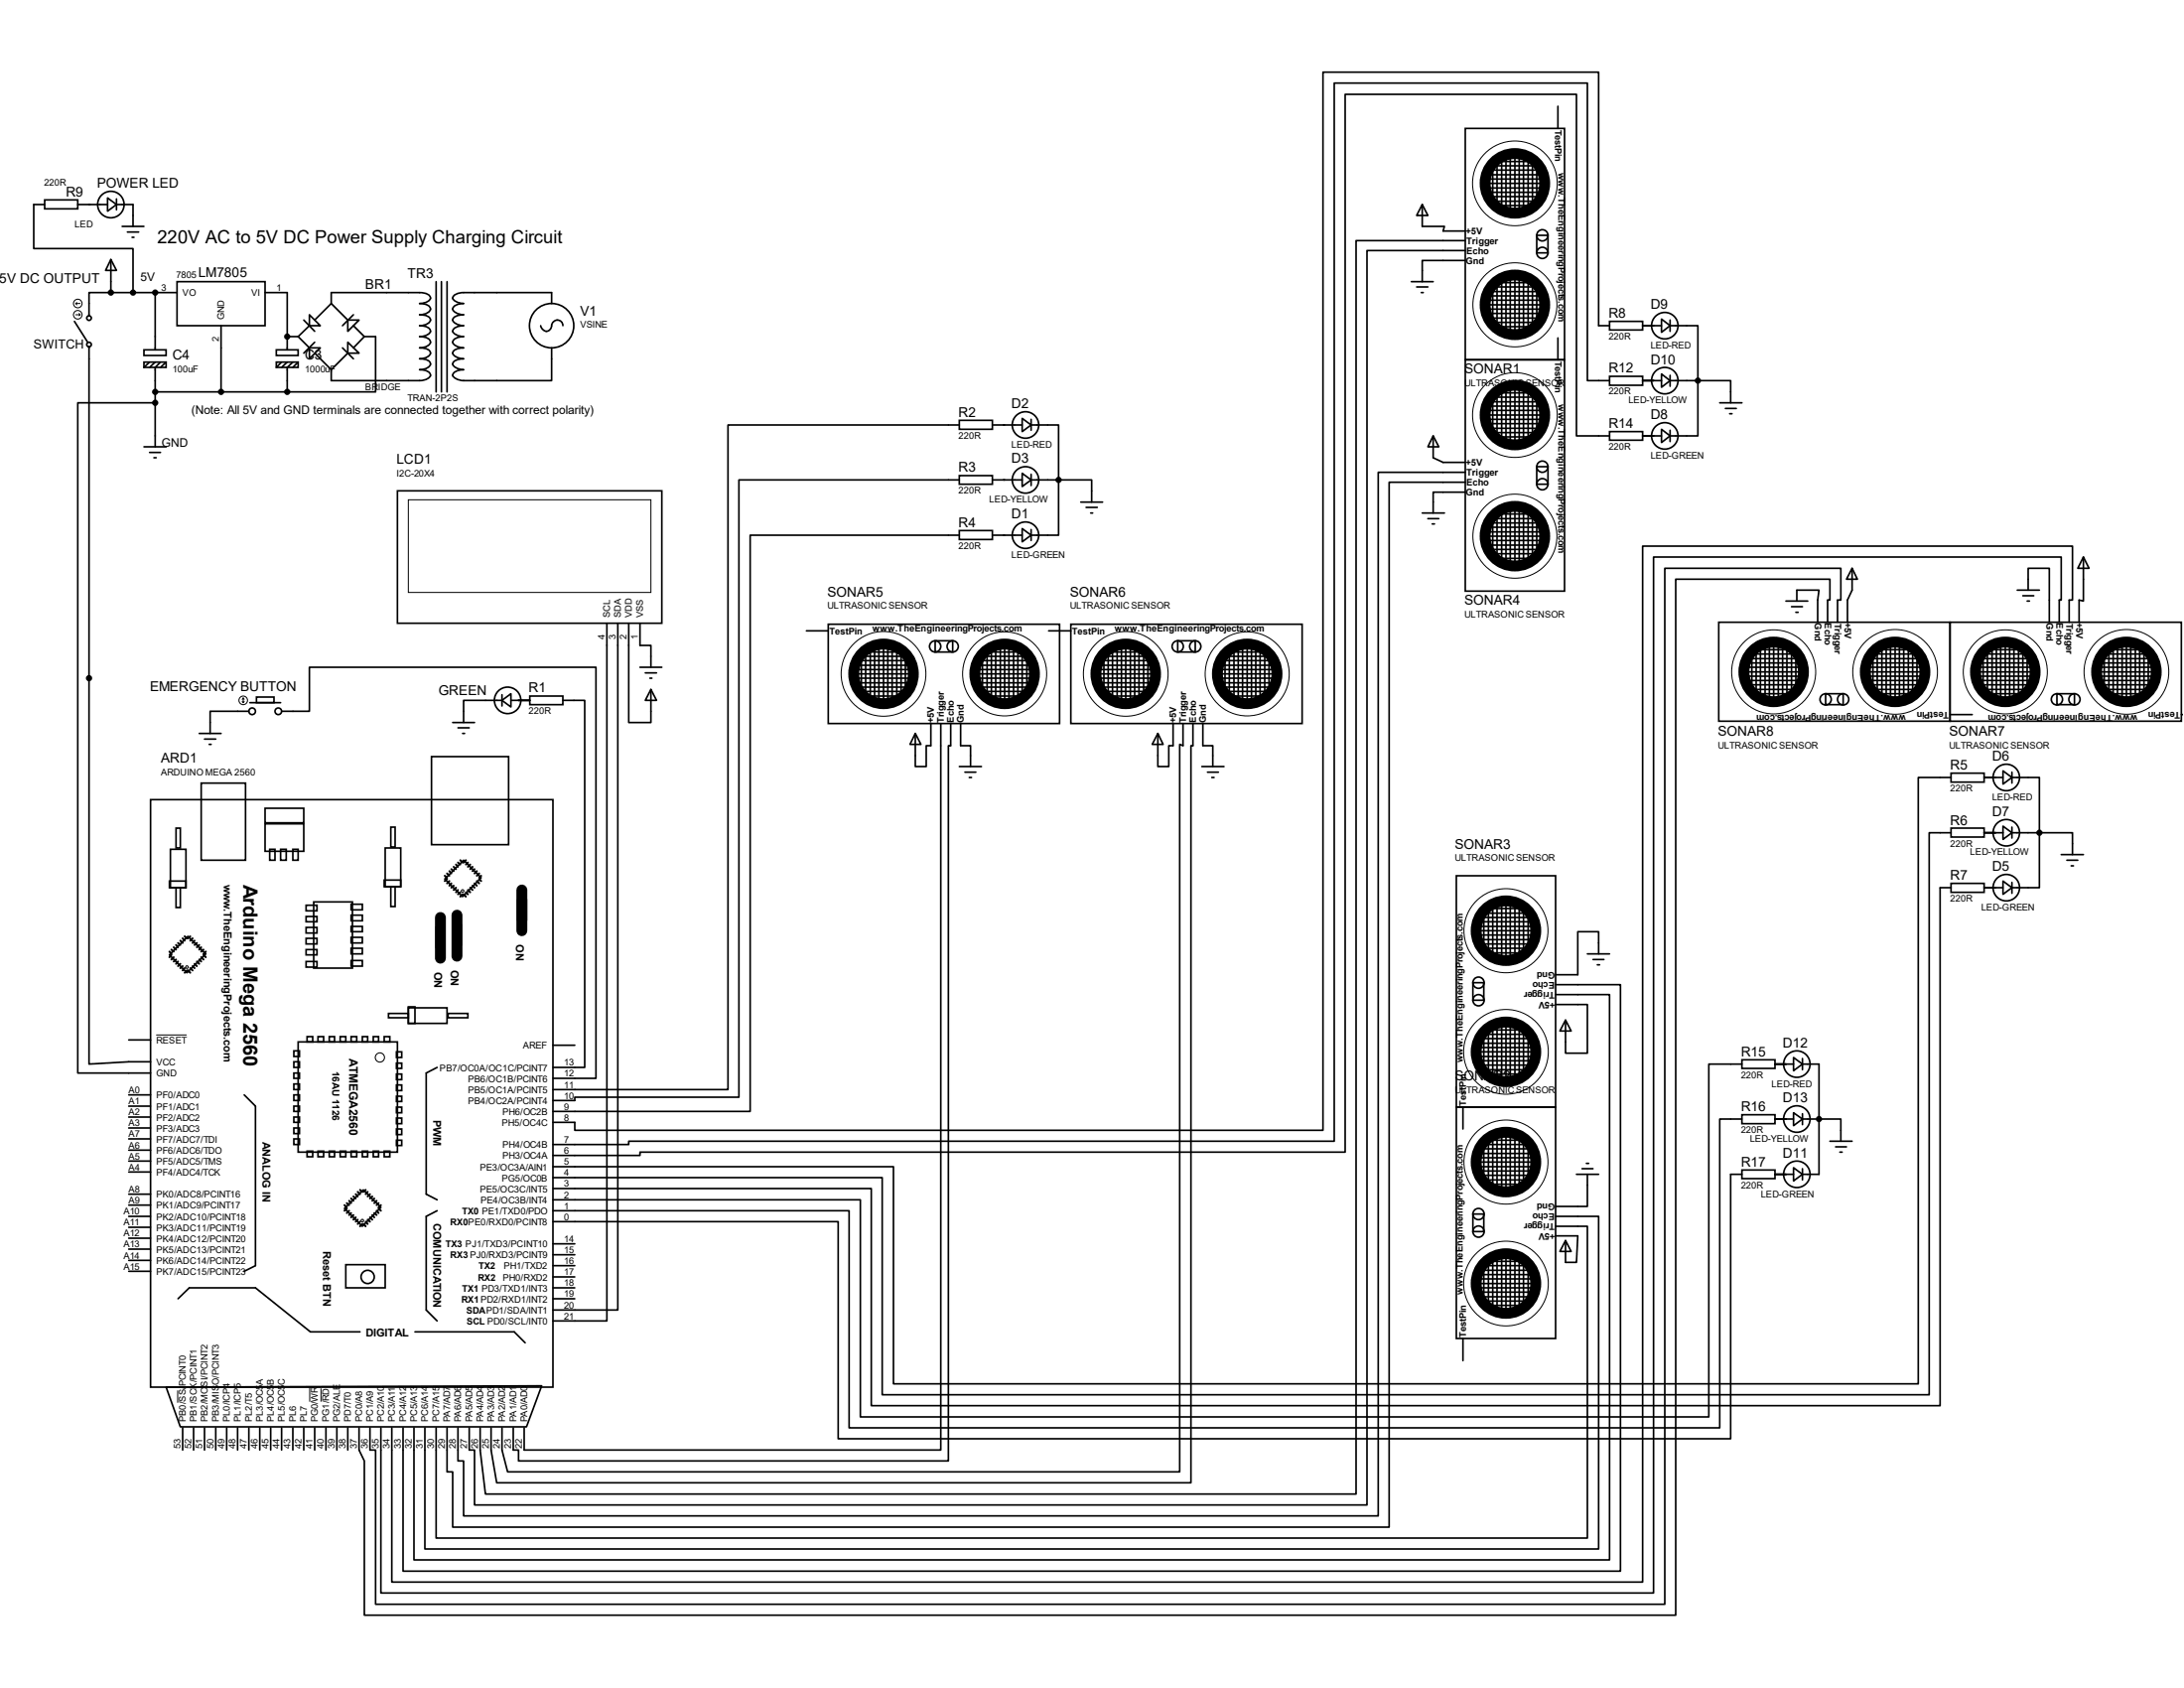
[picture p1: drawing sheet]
<svg xmlns="http://www.w3.org/2000/svg" width="279mm" height="216mm" viewBox="0 0 279 216" stroke-linecap="round" stroke-linejoin="round" font-family="sans-serif">
<g fill="none" stroke="#000" stroke-width=".21">
<path d="M187.5 16.4h12.7v29.6h-12.7zM192.7 19.8v6.8M193.2 19.5v7.2M193.8 19.9v6.8M194.4 19.8v7M194.9 19.8v6.9M199.3 13.6v2.8M5.7 25.6h4.2v1.1h-4.2zM5.7 26.2h-1.4v5.6h12.7v5.6M9.9 26.2h3.9M11.4 26.2h.1M13.8 25.3l1.1 .9-1.1 .8z"/>
<path d="M14.2 33.2l.7 1.4h-1.4zM14.2 37.4h-2.8v3M14.2 37.4h8.4M14.2 33.2v4.2M14.9 26.2h2.1v2.8M14.9 25.4v1.4M15.6 29h2.8M16.3 29.7h1.4M16.9 30.4h.2M19.9 37.4h.1M19.9 37.4v7.3M22.6 36h11.3v5.7h-11.3z"/>
<path d="M33.9 37.4h2.8v7.3M42.4 38.8v-1.4h11.3a1.25 1.25 0 0 1 1.4 .7 1.25 1.25 0 0 1-1.4 .7 1.25 1.25 0 0 1 1.4 .7 1.21 1.21 0 0 1-1.4 .8 1.56 1.56 0 0 1 1.3 .4l.1 .2a1.21 1.21 0 0 1-1.4 .8 1.25 1.25 0 0 1 1.4 .7 1.25 1.25 0 0 1-1.4 .7 1.25 1.25 0 0 1 1.4 .7 1.21 1.21 0 0 1-1.4 .7 1.56 1.56 0 0 1 1.3 .4l.1 .3a1.21 1.21 0 0 1-1.4 .7 1.56 1.56 0 0 1 1.3 .4l.1 .3a1.21 1.21 0 0 1-1.4 .7 1.25 1.25 0 0 1 1.4 .7 1.25 1.25 0 0 1-1.4 .7h-11.3v-1.4M42.4 38.8l2.1 2.1M42.4 38.8l-2.1 2.1M55.8 36v14.1M56.5 36v14.1M57.2 36v14.1M70.6 38.8v-1.4h-11.3a1.36 1.36 0 0 0-1.4 .7 1.5 1.5 0 0 0 1.4 .7 1.36 1.36 0 0 0-1.4 .7 1.33 1.33 0 0 0 1.4 .8 1.71 1.71 0 0 0-1.3 .4l-.1 .2a1.33 1.33 0 0 0 1.4 .8 1.36 1.36 0 0 0-1.4 .7 1.5 1.5 0 0 0 1.4 .7 1.36 1.36 0 0 0-1.4 .7 1.33 1.33 0 0 0 1.4 .7 1.71 1.71 0 0 0-1.3 .4l-.1 .3a1.33 1.33 0 0 0 1.4 .7 1.71 1.71 0 0 0-1.3 .4l-.1 .3a1.33 1.33 0 0 0 1.4 .7 1.36 1.36 0 0 0-1.4 .7 1.5 1.5 0 0 0 1.4 .7h11.3v-4.2M180.6 36h2.7M181.2 36.7h1.5M181.8 37.4h.3M181.9 26.2l.8 1.4h-1.5z"/>
<path d="M181.9 26.2v2.8h2.9l-.2 .5h2.9M187.5 32h-12.6v160.5h-114.2v-7h-.7v-2.9M187.5 30.8h-14v160.3h-111.4l-.7-5.6v-2.9M187.5 33.3h-5.6v2.7M190.1 23.5h6.9M190.1 24h6.9M190.2 24.6h7.1M190.2 25.1h6.6M190.4 22.9h6.6M190.4 39h6.8M190.4 39.5h6.8M190.4 38.4h6.8"/>
<path d="M190.5 22.4h6.5M190.5 37.8h6.7M190.7 25.7h5.3M190.8 21.8h5.8M190.8 37.3h6M191 20.2v5.8M191 36.7v4.2M191.3 21.2h5.2M191.3 36.7h5.2M191.5 20.2v6.1M191.5 36.3v5.4M191.8 26.3h3.7"/>
<path d="M191.9 20.7h3.7M192.1 20.1v6.3M192.1 36v6.4M192.4 36.2h3.2M192.7 35.7v6.5M193.2 35.6v6.9M193.8 35.6v7M194.4 35.6v6.9M194.9 35.3v6.8M195.5 20.1v6.5M195.5 35.7v6.4M196 20.1v6.1"/>
<path d="M196 35.7v5.8M196.6 30.1h1.4v2.2h-1.4zM196.6 20.8v4.8M196.6 36.6v4.5M9.5 41.1l1.7 2.7M11.4 44.3v91.8l5.1-.3h2.8M18.4 44.7h2.9v.8h-2.9zM18.4 46.3h2.9v.7h-2.9zM18.4 57.1h2.9M19.1 46.3l-.7 .7M19.1 57.9h1.4M19.7 58.5h.3"/>
<path d="M19.9 51.5h-10v85.7h9.4M19.9 50.1h16.8M19.9 46.3l-.8 .7M20.5 46.3l-.6 .7v10.1M21.3 46.3l-.8 .7M28.3 41.7v8.4M35.3 44.7h2.8v.8h-2.8zM35.3 46.3h2.8v.7h-2.8zM36 46.3l-.7 .7M36.7 43.1h.1M36.7 43.1h1.4M36.7 46.3l-.7 .7"/>
<path d="M37.5 46.3l-.8 .7v3.1M38.1 43.1l1.5 1.4M38.1 46.3l-.6 .7M38.9 40.9l1.4 1.5M39.6 44.5h1.4l-1.4 1.4zM39.6 40.3l1.4 1.4h-1.4zM39.6 41.7l-1.5 1.4M40.3 43.8l-1.4 1.4M40.3 45.2l2.1 2.1M43.8 44.5l1.4 1.4M44.5 40.9h1.4l-1.4 1.5zM44.5 43.8l1.4 1.4h-1.4z"/>
<path d="M44.5 45.2l-2.1 2.1M45.2 40.3l-1.4 1.4M45.2 41.7l1.4 1.4M46.6 43.1h1.4v7h-11.3M46.6 43.1l-1.4 1.4M69.2 41.7a.7 .7 0 0 0 .7 .7 .7 .7 0 0 0 .7-.7 .72 .72 0 0 1 .7-.8 .72 .72 0 0 1 .7 .8M122.7 53.8h4.3v1.1h-4.3zM122.7 54.4h-29.6v85h-22.4M127 54.4h3.8M128.4 54.4h.1M130.8 53.5l1.1 .9-1.1 .8zM131.9 54.4h3.5v7"/>
<path d="M131.9 53.6v1.4M183.3 55.8l.8 1.3h-1.4zM183.3 55.8v2.7l1.3 .6h2.9M187.5 46h12.7v29.6h-12.7zM190.1 53.1h6.9M190.1 53.6h6.9M190.2 54.2h7.1M190.2 54.8h6.6M190.4 52.5h6.6M190.5 40.1h6.5M190.5 51.9h6.5M190.7 55.3h5.3"/>
<path d="M190.8 40.7h6M190.8 51.4h5.8M191 49.8v5.8M191.3 41.2h4.7M191.3 50.8h5.2M191.5 49.8v6.1M191.8 41.8h3.9M191.8 55.9h3.7M191.9 50.2h3.7M192.1 49.7v6.3M192.7 49.4v6.8M193.2 49.1v7.2"/>
<path d="M193.8 49.5v6.8M194.4 49.4v7.1M194.9 49.4v6.9M195.5 49.7v6.5M196 49.7v6.1M196.6 59.7h1.4v2.2h-1.4zM196.6 50.4v4.8M199.3 43.2v2.8M205.9 41.1h4.2v1.1h-4.2zM205.9 48.1h4.2v1.2h-4.2zM205.9 55.2h4.2v1.1h-4.2zM205.9 41.7h-1.4v-32.5h-35.3v135.4h-95.7v-1h-2.8"/>
<path d="M205.9 48.7h-2.8v-38.1h-32.4v135.4h-90.3v.4h-9.7M205.9 55.8h-4.2v-43.7h-29.6v135.3h-90.2v.4h-11.2M210.1 41.7h2.5M210.1 48.7h2.5M210.1 55.8h2.5M212.6 54.9l1.1 .9-1.1 .8zM212.6 40.8l1.1 .9-1.1 .8zM212.6 47.8l1.1 .9-1.1 .8zM213.7 41.7h3.5v7M213.7 48.7h3.5M213.7 40.9v1.5M213.7 48v1.4"/>
<path d="M213.7 55v1.5M217.2 48.7v7.1h-3.5M217.2 48.7h4.2v2.8M220 51.5h2.8M220.7 52.2h1.4M221.3 52.9h.3M50.8 62.8h33.9v16.9h-33.9zM77.6 79.7v89.3h-6.9M79 79.7v87.9h-8.3M80.4 79.7v12.7h2.9v-4.2M81.9 79.7v2.8h1.4v2.8M106 79.8h29.6v12.7h-29.6z"/>
<path d="M122.7 60.8h4.3v1.1h-4.3zM122.7 67.9h4.3v1.1h-4.3zM122.7 61.4h-28.2v78.9h-21v.5h-2.8M122.7 68.5h-26.7v73.7h-25.3M127 61.4h3.8M127 68.5h3.8M128.4 61.4h.1M128.4 68.5h.1M130.8 67.6l1.1 .9-1.1 .8zM130.8 60.5l1.1 .9-1.1 .8zM131.9 61.4h3.5M131.9 60.7v1.4"/>
<path d="M131.9 67.7v1.4M135.4 61.4v7.1h-3.5M135.4 61.4h4.3v2.8M137 79.8h29.6v12.7h-29.6zM138.3 64.2h2.8M138.9 64.9h1.5M139.5 65.6h.3M181.9 65.6h2.9M182.7 66.3h1.4M183.2 67h.3M187.5 61.7h-9.8v133.6h-119.8v-7h-.7v-5.7M187.5 60.4h-11.2v133.5h-117v-7h-.7v-4.3"/>
<path d="M187.5 62.9h-4.2v2.7M190.4 68.6h6.8M190.4 69.1h6.8M190.4 68h6.8M190.5 69.7h6.5M190.5 67.4h6.7M190.8 70.3h6M190.8 66.9h6M191 66.3v4.3M191.3 70.8h4.7M191.3 66.3h5.2M191.5 65.9v5.3"/>
<path d="M191.8 71.4h3.9M192.1 65.6v6.4M192.4 65.7h3.2M192.7 65.3v6.5M193.2 65.2v6.9M193.8 65.2v7.1M194.4 65.2v6.9M194.9 64.9v6.8M195.5 65.3v6.4M196 65.3v5.8M196.6 66.2v4.5M219.9 79.6h29.6v12.6h-29.6z"/>
<path d="M228.5 76.9h2.8M229.2 77.6h1.4M229.7 78.3h.3M229.9 76.9v-1.4h2.8l-.2 1.3v2.8M233.8 79.6v-2.8h.3v-2.7h-19.7v132.5h-167.8v-19.7l-.7-1.4v-2.9M235.1 79.6v-2.8h.4v-4.1h-22.5v132.5h-165v-19.7h-.7v-2.9M236.9 72.7l.7 1.4h-1.4zM236.9 72.7v2.8l-.6 1.3v2.8M249.5 79.6h29.6v12.6h-29.6zM258.1 75.5h2.8M258.8 76.2h1.4M259.3 76.9h.3"/>
<path d="M259.5 75.5v-2.8h2.7v6.9M263.4 79.6v-2.8h.3v-5.6h-52.2v132.6h-162.8v-21.2M264.7 79.6v-2.8h.4v-7h-55v132.6h-160v-19.8M266.5 71.2l.8 1.5h-1.5zM266.5 71.2v5.7l-.5-.1v2.8M25.5 93.8h2.8M26.2 94.5h1.4M26.8 95.2h.2M31.8 91h-4.9v2.8M32 89.9h3.9M32.8 89.2h2.3v.7h-2.3zM36 91h3.6v-5.7h36.6v52.6h-5.5"/>
<path d="M55.2 96.8h9.9v11.2h-9.9zM57.9 92.4h2.8M58.6 93.1h1.4M59.2 93.8h.2M64.2 89.6l1.2-.9v1.7zM64.2 89.6h-4.9v2.8M64.2 88.9v1.4M65.4 89.6h2.4M67.8 89h4.2v1.1h-4.2zM72 89.6h2.8v46.9h-4.1M81.9 85.3h2.8M82.5 86.1h1.5"/>
<path d="M83.1 86.7h.3M83.3 88.2l.7 1.4h-1.5zM103.2 80.7h2.8M109.1 86.7h7.1M109.3 85.6h7.1M109.3 85.1h6.9M109.3 87.3h6.8M109.5 86.2h6.7M109.6 84.5h6.5M109.6 83.9h6.1M109.6 87.9h6.4M109.8 88.4h6"/>
<path d="M109.8 89h5.8M110.2 84.4v3.6M110.3 83.4h4.8M110.7 83.5v5.2M111.3 83.4v5.8M111.9 83v6.5M112.4 83v6.6M113 83v6.9M113.6 83v6.9M114.1 82.7v7M114.7 83.2v6.5M115.3 83.9v5.4"/>
<path d="M115.8 84.5v3.7M117.1 93.8l.7 1.4h-1.4zM119.1 92.5v2.9h-.6v2.6h-1.4v-4.2M119.6 82h2.3v1.4h-2.3zM120.4 92.5v93h-53.3v-2.9M121.6 92.5v2.9h-.3v91.5h-55v-1.4h-.6v-2.9M122.7 98h2.9M122.9 92.5v2.9h1.3v2.6M123.4 98.8h1.4M124 99.4h.3M124.8 85.1h6.8M125.1 86.2h7.1"/>
<path d="M125.1 85.6h6.9M125.1 86.7h6.9M125.3 84.5h6.3M125.3 83.9h5.8M125.3 87.3h6.5M125.6 87.9h6.3M125.7 84.4v3.2M125.9 88.4h5.3M126.1 83.4h4.5M126.3 89h4.2M126.3 83.5v5.2M126.8 83.2v6"/>
<path d="M127.4 82.8v6.7M128 82.8v6.8M128.5 82.8v6.8M129.1 82.8v6.8M129.7 83v6.5M130.2 83.2v6M130.8 83.9v4.8M131.4 84.2v4M134.2 80.7h2.8M140.1 86.7h7.2M140.4 85.6h7M140.4 85.1h6.9"/>
<path d="M140.4 87.3h6.7M140.5 86.2h6.8M140.6 84.5h6.5M140.6 83.9h6.1M140.6 87.9h6.4M140.8 88.4h6.1M140.8 89h5.8M141.2 84.4v3.6M141.4 83.4h4.7M141.8 83.5v5.2M142.3 83.4v5.8M142.9 83v6.5"/>
<path d="M143.5 83v6.6M144 83v6.9M144.6 83v6.9M145.2 82.7v7M145.7 83.2v6.5M146.3 83.9v5.4M146.9 84.5v3.7M148.1 93.8l.7 1.4h-1.4zM150.1 92.5v2.9h-.6v2.6h-1.4v-4.2M150.7 82h2.2v1.4h-2.2zM151.3 92.5v2.9l-.4-.2v93.1h-86l-.7-2.8v-2.9M152.6 92.5v2.9h-.2v94.3h-88.9l-.7-4.2v-2.9"/>
<path d="M153.8 98h2.8M153.9 92.5v2.9h1.3v2.6M154.5 98.8h1.4M155 99.4h.3M155.9 85.1h6.7M156.2 86.2h7M156.2 85.6h6.9M156.2 86.7h6.9M156.3 84.5h6.3M156.3 83.9h5.8M156.3 87.3h6.5M156.6 87.9h6.3"/>
<path d="M156.7 84.4v3.2M156.8 88.4h5.4M157.1 83.4h4.5M157.3 89h4.2M157.3 83.5v5.2M157.9 83.2v6M158.4 82.8v6.7M159 82.8v6.8M159.6 82.8v6.8M160.1 82.8v6.8M160.7 83v6.5M161.2 83.2v6"/>
<path d="M161.8 83.9v4.8M162.3 84.2v4M223.3 85.9h7M223.4 86.5h6.9M223.4 85.3h6.9M223.5 84.2h6.4M223.7 84.8h6.5M223.8 87h6.8M223.8 87.6h6.4M224.1 83.9v4M224.2 83.7h5.4M224.4 88.2h5.8"/>
<path d="M224.7 83.4v4.8M224.8 88.7h4.5M225 83.1h4.2M225.2 83v5.9M225.8 82.7v6.5M226.4 82.5v6.8M226.9 82.5v6.8M227.5 82.5v6.8M228 82.7v6.6M228.6 83v5.9M229.2 83.4v5.2M229.7 84.5v3.3"/>
<path d="M233.6 88.7h2.2v1.4h-2.2zM239.1 86.5h7M239.2 85.9h6.8M239.2 87h6.9M239.2 85.3h7.2M239.3 87.6h6.5M239.3 84.8h6.8M239.5 84.2h6.3M239.6 83.7h6.1M239.6 83.9v3.7M239.7 88.2h6.1M239.9 83.1h5.8"/>
<path d="M240.2 82.8v5.4M240.3 88.7h4.8M240.7 82.4v6.5M241.3 82.4v7.1M241.9 82.3v6.9M242.4 82.3v6.9M243 82.5v6.7M243.5 82.7v6.5M244.1 83v5.7M244.7 83.4v5.2M245.2 84.1v3.7M249.5 91.4h2.8"/>
<path d="M249.6 98.9h4.2v1.1h-4.2zM249.6 99.4h-4.2v77.6h-131.1v-27.8h-43.6M252.9 85.9h7M253 86.5h6.9M253 85.3h6.9M253.2 84.2h6.3M253.3 84.8h6.5M253.4 87h6.8M253.4 87.6h6.4M253.7 83.9v4M253.8 99.4h2.4M253.8 83.7h5.4"/>
<path d="M254 88.2h5.8M254.3 83.4v4.8M254.4 88.7h4.5M254.6 83.1h4.2M254.8 83v5.9M255.4 82.7v6.5M255.9 82.5v6.8M256.2 98.6l1.2 .8-1.2 .9zM256.5 82.5v6.8M257.1 82.5v6.8M257.4 99.4h3.5v7.1M257.4 98.8v1.4"/>
<path d="M257.6 82.7v6.6M258.2 83v5.9M258.8 83.4v5.2M259.3 84.5v3.3M263.1 88.7h2.3v1.4h-2.3zM268.6 86.5h7.1M268.8 85.9h6.7M268.8 87h6.9M268.8 85.3h7.2M268.9 87.6h6.5M268.9 84.8h6.8M269.1 84.2h6.3"/>
<path d="M269.2 83.9v3.7M269.2 83.7h6.1M269.4 88.2h6M269.5 83.1h5.8M269.8 82.8v5.4M269.9 88.7h4.8M270.3 82.4v6.5M270.9 82.4v7.1M271.5 82.3v6.9M272 82.3v6.9M272.6 82.5v6.7M273.2 82.7v6.5"/>
<path d="M273.7 83v5.7M274.3 83.4v5.2M274.8 84.1v3.7M279.1 91.4h.2M19.3 102.3h51.4v75.1h-51.4zM21.7 112.7h2.1v.8h-2.1zM21.8 108.6h2v4.9h-2zM22.5 105.9h.6v2.6h-.6zM22.5 113.5h.6v2.6h-.6zM25.7 100.2h5.7v9.8h-5.7zM33.9 105.4h5v3.5h-5zM33.9 103.4h5v1.8h-5z"/>
<path d="M34.5 108.6h.7v1.4h-.7zM35.9 108.6h.7v1.4h-.7zM37.5 108.6h.6v1.4h-.6zM39.2 115.8h1.4v.7h-1.4zM39.2 117.2h1.4v.7h-1.4zM39.2 118.6h1.4v.7h-1.4zM40.1 115.4h5v8.4h-5zM44.9 115.7h1.5v.7h-1.5zM44.9 117.1h1.5v.7h-1.5zM44.9 118.5h1.5v.7h-1.5zM44.9 119.9h1.5v.7h-1.5zM49.1 112.6h2.2v.8h-2.2z"/>
<path d="M49.3 108.5h2v4.9h-2zM50 105.8h.5v2.5h-.5zM50 113.4h.5v2.6h-.5zM55.8 118.6h1.1v2.6h-1.1zM56.9 112.4l2.4-2.4 2.3 2.3-2.4 2.4zM57.9 118.3h1.1v2.6h-1.1zM66.2 115.1h1.2v2.5h-1.2zM186.3 112h12.7v29.6h-12.7zM189.3 119h6.7M189.3 118.5h6.7M189.3 119.6h6.7M189.4 117.9h6.5"/>
<path d="M189.7 117.3h5.9M189.8 116.9v4.6M190.4 116.5v5.8M190.4 116.8h4.8M190.7 116.2h3.9M191 116v6.3M191.5 116v6.7M192.1 115.5v6.9M192.7 115.4v7M193.2 115.5v6.9M193.8 115.8v6.5M194.4 115.7v6.3"/>
<path d="M194.9 116.4v5.3M195.5 117.1v4.2M249.6 105.9h4.2v1.2h-4.2zM249.6 113h4.2v1.1h-4.2zM249.6 106.5h-2.8v71.9h-133.9v-27.8h-42.2M249.6 113.5h-1.4v66.3h-136.7v-27.8h-40.8M253.8 106.5h2.4M253.8 113.5h2.4M256.2 112.7l1.2 .8-1.2 .9zM256.2 105.7l1.2 .8-1.2 .9zM257.4 106.5h3.5M257.4 105.8v1.4"/>
<path d="M257.4 112.9v1.4M260.9 106.5v7h-3.5M260.9 106.5h4.2v2.8M263.7 109.3h2.8M264.4 110h1.4M265 110.7h.3M16.5 133h2.8M21.7 122.1l2.3-2.3 2.3 2.2-2.4 2.4zM37.6 134.4h.7v.7h-.7zM37.6 135.8h.7v.7h-.7zM37.6 137.2h.7v.7h-.7zM37.6 138.6h.7v.8h-.7z"/>
<path d="M38.1 133.3h12.7v14.1h-12.7zM39.2 120h1.4v.7h-1.4zM39.2 121.5h1.4v.6h-1.4zM39.2 123h1.4v.7h-1.4zM39.3 132.6h.7v.7h-.7zM40.7 132.6h.7v.7h-.7zM42.1 132.6h.7v.7h-.7zM43.5 132.6h.7v.7h-.7zM44.9 132.6h.7v.7h-.7zM44.9 121.3h1.5v.7h-1.5zM44.9 122.9h1.5v.7h-1.5zM46.4 132.6h.6v.7h-.6z"/>
<path d="M47.8 132.6h.6v.7h-.6zM49.1 132.6h.8v.7h-.8zM49.7 129.6h2.5v.6h-2.5zM50.7 134.5h.7v.8h-.7zM50.7 136h.7v.7h-.7zM50.7 137.4h.7v.7h-.7zM50.7 138.8h.7v.7h-.7zM52.2 128.9h5v2h-5zM52.2 128.8h.9v2.1h-.9zM55.9 136.5l-1.4 .7v15.5l1.4 .8M57.3 129.6h2.6v.6h-2.6zM70.7 133.7h2.8"/>
<path d="M188.4 125.7h1.4v2.2h-1.4zM189.1 133.4h7.1M189.3 120.2h6.6M189.4 134.5h6.9M189.4 134h6.9M189.4 135.1h6.6M189.4 135.7h6.5M189.7 132.8h6.5M189.7 120.7h5.9M189.8 132.4v4.8M189.8 136.2h5.8M190 136.8h5.2"/>
<path d="M190 121.3h5.2M190.4 131.9v6M190.4 132.3h5.3M190.8 137.4h3.7M190.8 121.9h3.3M191 131.4v6.5M191 131.7h3.6M191.5 131.3v6.9M192.1 131.1v7.1M192.7 131.3v6.8M193.2 131.3v7.2M193.8 131.4v6.8"/>
<path d="M194.4 131.6v6.3M194.9 131.7v6.1M195.5 132v5.8M199 125.9h8.3v75.1h-155.7v-18.4M199 127.2h6.9v72.3h-152.9v-16.9M199 128.5h4.1v6.2h-2.8v-4.2M200.3 130.5l.7 1.4h-1.4zM203.1 122h2.8M203.8 122.7h1.4M204.3 123.4h.3M204.5 122v-2.8h-2.7v5.5h-2.8M222.8 135.6h4.3v1.1h-4.3z"/>
<path d="M222.8 136.1h-4.2v45.1h-108.5v-27.7h-39.4M227.1 136.1h2.3M229.4 135.3l1.2 .8-1.2 .8zM230.6 136.1h2.1v14.1h-2.1M230.6 135.4v1.4M16.5 159.8h2.8M16.5 158.4h2.8M16.5 157h2.8M16.5 155.6h2.8M16.5 154.1h2.8M16.5 152.7h2.8M16.5 145.7h2.8"/>
<path d="M16.5 147.1h2.8M16.5 148.5h2.8M16.5 149.9h2.8M16.5 144.3h2.8M16.5 142.9h2.8M16.5 141.5h2.8M16.5 140h2.8M31.2 140l1.5 1.5v20.4l-1.5 .7M37.6 140h.7v.8h-.7zM37.6 141.5h.7v.7h-.7zM37.6 142.9h.7v.7h-.7zM37.6 144.3h.7v.7h-.7z"/>
<path d="M37.6 145.7h.7v.7h-.7zM39.3 147.2h.7v.8h-.7zM40.7 147.2h.7v.8h-.7zM42.1 147.2h.7v.8h-.7zM43.5 147.2h.7v.8h-.7zM44.1 154.6l2.4-2.4 2.2 2.2-2.3 2.4zM44.9 147.2h.7v.8h-.7zM46.4 147.2h.6v.8h-.6zM47.8 147.2h.6v.8h-.6zM49.1 147.2h.8v.8h-.8zM50.7 140.2h.7v.7h-.7zM50.7 141.6h.7v.7h-.7z"/>
<path d="M50.7 143h.7v.7h-.7zM50.7 144.4h.7v.7h-.7zM50.7 145.8h.7v.7h-.7zM55.9 154.9l-1.4 .7v12l1.4 1.4M70.7 159.1h2.8M186.3 141.6h12.7v29.6h-12.7zM187.2 141.6v2.8M188.4 155.3h1.4v2.2h-1.4zM189.3 149.2h6.7M189.3 148.6h6.7M189.3 148.1h6.7M189.3 149.8h6.6"/>
<path d="M189.4 147.5h6.5M189.7 146.9h5.9M189.7 150.3h5.9M189.8 146.5v4.5M190 150.9h5.2M190.4 146.4h4.8M190.4 146.1v5.8M190.7 145.8h3.9M190.8 151.5h3.3M191 145.5v6.4M191.5 145.5v6.8M192.1 145.1v6.9"/>
<path d="M192.7 145v7M193.2 145.1v6.9M193.8 145.4v6.5M194.4 145.2v6.4M194.9 146v5.3M195.5 146.7v4.2M199 155.6h5.5v42.5h-150.1v-15.5M199 156.8h4.1v39.9h-147.3v-14.1M199 158.1h2.8l-.1 3.4h-1.4v-2.8M200.3 158.7l.7 1.4h-1.4zM201.7 150.2h2.8M202.4 149.5h1.4"/>
<path d="M202.9 148.8h.3M203.1 150.2v4.1h-4.1M222.8 142.6h4.3v1.1h-4.3zM222.8 149.6h4.3v1.1h-4.3zM222.8 143.1h-2.8v39.5h-111.4v-27.7h-37.9M222.8 150.2h-1.4v33.8h-114.2v-27.7h-36.5M227.1 143.1h2.3M227.1 150.2h2.3M229.4 149.4l1.2 .8-1.2 .8zM229.4 142.3l1.2 .8-1.2 .9zM230.6 143.1h2.1M230.6 142.5v1.3"/>
<path d="M230.6 149.5v1.4M232.7 143.1h.1M232.7 143.1h2.8v2.9M234.1 146h2.8M234.8 146.7h1.4M235.4 147.4h.3M16.5 162.6h2.8M16.5 161.2h2.8M21.3 177.4l48-.2-1.9 5.3h-44.3zM22.8 166.1l1.4-1.4h8.5l7 5.6h6.4M44.2 161.8h5.1v2.9h-5.1zM53.1 170.3h12.7l1.4 1.4"/>
<path d="M70.7 164.7h2.8M70.7 166.1h2.8M70.7 163.3h2.8M70.7 161.9h2.8M70.7 160.5h2.8M187.2 171.2v2.8M189.1 163h7.1M189.4 164.7h6.6M189.4 164.2h6.9M189.4 163.6h6.9M189.4 165.3h6.5M189.7 162.5h6.5"/>
<path d="M189.8 165.9h5.8M189.8 162.1v4.7M190 166.4h5.2M190.4 161.9h5.3M190.4 161.5v6.1M190.8 167h3.7M191 161v6.6M191 161.3h3.6M191.5 160.9v6.9M192.1 160.8v7M192.7 160.9v6.8M193.2 160.9v7.2"/>
<path d="M193.8 161v6.8M194.4 161.2v6.4M194.9 161.3v6.1M195.5 161.6v5.8M23.4 182.6v2.9M24.8 182.6v2.9M26.2 182.6v2.9M27.6 182.6v2.9M29 182.6v2.9M30.4 182.6v2.9M31.8 182.6v2.9M33.2 182.6v2.9"/>
<path d="M34.6 182.6v2.9M36 182.6v2.9M37.5 182.6v2.9M38.9 182.6v2.9M40.3 182.6v2.9M41.7 182.6v2.9M43.1 182.6v2.9M44.5 182.6v2.9"/>
<circle cx="14.2" cy="26.2" r="1.69"/>
<circle cx="197.3" cy="30.1" r=".72"/>
<circle cx="197.3" cy="32.3" r=".72"/>
<circle cx="11.4" cy="40.7" r=".3"/>
<circle cx="11.4" cy="44.1" r=".3"/>
<circle cx="70.6" cy="41.7" r="2.84"/>
<circle cx="131.2" cy="54.4" r="1.69"/>
<circle cx="197.3" cy="59.7" r=".72"/>
<circle cx="213" cy="41.7" r="1.69"/>
<circle cx="213" cy="55.8" r="1.69"/>
<circle cx="213" cy="48.7" r="1.69"/>
<circle cx="131.2" cy="68.5" r="1.69"/>
<circle cx="131.2" cy="61.4" r="1.69"/>
<circle cx="197.3" cy="61.9" r=".72"/>
<circle cx="32.3" cy="91" r=".42"/>
<circle cx="35.6" cy="91" r=".42"/>
<circle cx="64.9" cy="89.6" r="1.69"/>
<circle cx="119.6" cy="82.7" r=".72"/>
<circle cx="121.9" cy="82.7" r=".72"/>
<circle cx="150.7" cy="82.7" r=".72"/>
<circle cx="152.9" cy="82.7" r=".72"/>
<circle cx="233.6" cy="89.5" r=".72"/>
<circle cx="235.8" cy="89.5" r=".72"/>
<circle cx="256.7" cy="99.4" r="1.69"/>
<circle cx="263.1" cy="89.5" r=".72"/>
<circle cx="265.4" cy="89.5" r=".72"/>
<circle cx="256.7" cy="113.5" r="1.69"/>
<circle cx="256.7" cy="106.5" r="1.69"/>
<circle cx="189.1" cy="125.7" r=".72"/>
<circle cx="189.1" cy="127.9" r=".72"/>
<circle cx="229.9" cy="136.1" r="1.69"/>
<circle cx="189.1" cy="155.3" r=".72"/>
<circle cx="189.1" cy="157.5" r=".72"/>
<circle cx="229.9" cy="150.2" r="1.69"/>
<circle cx="229.9" cy="143.1" r="1.69"/>
<circle cx="47" cy="163.3" r=".85"/>
</g>
<g fill="none" stroke="#000" stroke-width="1.4">
<path d="M56.3 117.3v5.3M58.5 117.1v5.2M66.8 113.8v5.2"/>
<circle cx="193.8" cy="39" r="3.8"/>
<circle cx="193.8" cy="23.5" r="3.8"/>
<circle cx="193.8" cy="53.1" r="3.8"/>
<circle cx="193.8" cy="68.6" r="3.8"/>
<circle cx="113" cy="86.2" r="3.8"/>
<circle cx="128.5" cy="86.2" r="3.8"/>
<circle cx="144" cy="86.2" r="3.8"/>
<circle cx="159.6" cy="86.2" r="3.8"/>
<circle cx="226.9" cy="85.9" r="3.8"/>
<circle cx="242.4" cy="85.9" r="3.8"/>
<circle cx="256.5" cy="85.9" r="3.8"/>
<circle cx="272" cy="85.9" r="3.8"/>
<circle cx="192.7" cy="119" r="3.8"/>
<circle cx="192.7" cy="134.5" r="3.8"/>
<circle cx="192.7" cy="148.6" r="3.8"/>
<circle cx="192.7" cy="164.2" r="3.8"/>
</g>
<g fill="none" stroke="#000" stroke-width=".25">
<path d="M23.6 119.8l.3 .2M24.3 119.8l-.3 .2M56.9 112l.3 .3M57.2 111.7l.3 .3M57.2 112.4l-.3 .3M57.5 111.4l.2 .3M57.5 112.7l-.3 .3M57.7 111.2l.3 .2M57.7 113l-.2 .3M58 110.9l.3 .3M58 113.3l-.3 .2M58.3 110.6l.3 .3"/>
<path d="M58.3 113.5l-.3 .3M58.6 110.3l.3 .3M58.6 113.8l-.3 .3M58.9 110l.3 .3M58.9 114.1l-.3 .3M59.2 114.4l-.3 .3M59.3 114.4l.3 .3M59.6 114.1l.3 .3M59.6 110l-.3 .3M59.9 113.8l.3 .3M59.9 110.3l-.3 .3M60.2 113.5l.3 .3"/>
<path d="M60.2 110.6l-.3 .3M60.5 113.3l.2 .2M60.5 110.9l-.3 .3M60.7 113l.3 .3M60.7 111.2l-.2 .2M61 112.7l.3 .3M61 111.4l-.3 .3M61.3 112.4l.3 .3M61.3 111.7l-.3 .3M61.6 112l-.3 .3M21.7 121.7l.2 .3M21.9 121.5l.3 .2"/>
<path d="M21.9 122.1l-.2 .3M22.2 121.2l.3 .3M22.2 122.4l-.3 .3M22.5 120.9l.3 .3M22.5 122.7l-.3 .3M22.8 120.6l.3 .3M22.8 123l-.3 .3M23.1 120.3l.3 .3M23.1 123.3l-.3 .3M23.4 120l.2 .3M23.4 123.6l-.3 .2M23.6 123.8l-.2 .3"/>
<path d="M23.9 124.1l-.3 .3M24 124.1l.3 .3M24.3 123.8l.3 .3M24.6 123.6l.3 .2M24.6 120l-.3 .3M24.9 123.3l.3 .3M24.9 120.3l-.3 .3M25.2 123l.3 .3M25.2 120.6l-.3 .3M25.5 122.7l.2 .3M25.5 120.9l-.3 .3M25.7 122.4l.3 .3"/>
<path d="M25.7 121.2l-.2 .3M26 122.1l.3 .3M26 121.5l-.3 .2M26.3 121.7l-.3 .3M44.1 154.1l.3 .3M44.4 153.9l.3 .2M44.4 154.6l-.3 .3M44.7 153.6l.2 .3M44.7 154.9l-.3 .3M44.9 153.3l.3 .3M44.9 155.2l-.2 .2M45.2 153l.3 .3"/>
<path d="M45.2 155.4l-.3 .3M45.5 152.7l.3 .3M45.5 155.7l-.3 .3M45.8 152.4l.3 .3M45.8 156l-.3 .3M46.1 152.2l.3 .2M46.1 156.3l-.3 .2M46.4 156.5l-.3 .3M46.5 156.5l.3 .3M46.8 156.3l.2 .2M46.8 152.2l-.3 .2M47 156l.3 .3"/>
<path d="M47 152.4l-.2 .3M47.3 155.7l.3 .3M47.3 152.7l-.3 .3M47.6 155.4l.3 .3M47.6 153l-.3 .3M47.9 155.2l.3 .2M47.9 153.3l-.3 .3M48.2 154.9l.2 .3M48.2 153.6l-.3 .3M48.4 154.6l.3 .3M48.4 153.9l-.2 .2M48.7 154.1l-.3 .3"/>
</g>
<g fill="none" stroke="#000" stroke-width=".13">
<path d="M9.7 38.8l.1 .2M9.7 38.8h.5M9.8 38.7l-.1 .1M9.7 40.3h.5M10.1 40.1l.1 .2M10.2 40.3l-.1 .1M52.2 63.9h31.1v11.9h-31.1zM31 89.7l.1 .2M31.1 89.3v.6M31.1 89.3l.1 .2M31.1 89.3l-.1 .2M31.2 89.7l-.1 .2"/>
<path d="M20 132.4h3.9M22.7 177.8v1.6M39.6 177.3v2M41.1 177.6v1.7"/>
<circle cx="9.9" cy="38.8" r=".55"/>
<circle cx="193.8" cy="23.5" r="5.4"/>
<circle cx="193.8" cy="39" r="5.4"/>
<circle cx="9.9" cy="40.3" r=".55"/>
<circle cx="193.8" cy="53.1" r="5.4"/>
<circle cx="193.8" cy="68.6" r="5.4"/>
<circle cx="31.1" cy="89.6" r=".55"/>
<circle cx="113" cy="86.2" r="5.4"/>
<circle cx="128.5" cy="86.2" r="5.4"/>
<circle cx="144" cy="86.2" r="5.4"/>
<circle cx="159.6" cy="86.2" r="5.4"/>
<circle cx="226.9" cy="85.9" r="5.4"/>
<circle cx="242.4" cy="85.9" r="5.4"/>
<circle cx="256.5" cy="85.9" r="5.4"/>
<circle cx="272" cy="85.9" r="5.4"/>
<circle cx="59.2" cy="114" r=".17"/>
<circle cx="192.7" cy="119" r="5.4"/>
<circle cx="23.9" cy="123.7" r=".17"/>
<circle cx="48.6" cy="135.3" r=".59"/>
<circle cx="192.7" cy="134.5" r="5.4"/>
<circle cx="46.4" cy="156.1" r=".17"/>
<circle cx="192.7" cy="148.6" r="5.4"/>
<circle cx="192.7" cy="164.2" r="5.4"/>
</g>
<g fill="#000" stroke="#000" stroke-width=".21">
<circle cx="14.2" cy="37.4" r=".3"/>
<circle cx="17" cy="37.4" r=".3"/>
<circle cx="19.9" cy="37.4" r=".3"/>
<circle cx="19.9" cy="51.5" r=".3"/>
<circle cx="19.9" cy="50.1" r=".3"/>
<circle cx="28.3" cy="50.1" r=".3"/>
<circle cx="36.7" cy="50.1" r=".3"/>
<circle cx="36.7" cy="43.1" r=".3"/>
<circle cx="217.2" cy="48.7" r=".3"/>
<circle cx="135.4" cy="61.4" r=".3"/>
<circle cx="11.4" cy="86.7" r=".3"/>
<circle cx="260.9" cy="106.5" r=".3"/>
<circle cx="232.7" cy="143.1" r=".3"/>
</g>
<text font-size="2.5" x="31.1" y="113.1" transform="rotate(90 31.1 113.1)">Arduino Mega 2560</text>
<text font-size="2.3" x="20.1" y="31.1">220V AC to 5V DC Power Supply Charging Circuit</text>
<g font-size="1.7">
<text x="8.4" y="25.1">R9</text>
<text x="12.4" y="24">POWER LED</text>
<text x="25.4" y="35.4">LM7805</text>
<text x="52.2" y="35.6">TR3</text>
<text x="0" y="36.2">5V DC OUTPUT</text>
<text x="46.7" y="37">BR1</text>
<text x="74.2" y="40.3">V1</text>
<text x="205.8" y="40.6">R8</text>
<text x="211.2" y="39.5">D9</text>
<text x="22.1" y="46">C4</text>
<text x="39" y="46">C3</text>
<text x="187.3" y="47.8">SONAR1</text>
<text x="205.8" y="47.7">R12</text>
<text x="211.2" y="46.6">D10</text>
<text x="122.6" y="53.3">R2</text>
<text x="129.4" y="52.2">D2</text>
<text x="211.2" y="53.6">D8</text>
<text x="50.7" y="59.4">LCD1</text>
<text x="129.4" y="59.2">D3</text>
<text x="205.8" y="54.7">R14</text>
<text x="122.6" y="60.4">R3</text>
<text x="122.6" y="67.4">R4</text>
<text x="129.4" y="66.3">D1</text>
<text x="105.8" y="76.3">SONAR5</text>
<text x="136.9" y="76.3">SONAR6</text>
<text x="187.3" y="77.3">SONAR4</text>
<text x="19.2" y="88.3">EMERGENCY BUTTON</text>
<text x="56.1" y="88.9">GREEN</text>
<text x="67.6" y="88.6">R1</text>
<text x="219.8" y="94.1">SONAR8</text>
<text x="249.3" y="94.1">SONAR7</text>
<text x="20.6" y="97.6">ARD1</text>
<text x="249.5" y="98.4">R5</text>
<text x="254.8" y="97.3">D6</text>
<text x="249.5" y="105.5">R6</text>
<text x="254.8" y="104.4">D7</text>
<text x="186.1" y="108.5">SONAR3</text>
<text x="249.5" y="112.5">R7</text>
<text x="254.8" y="111.4">D5</text>
<text x="222.7" y="135.1">R15</text>
<text x="228.1" y="133.9">D12</text>
<text x="186.1" y="138.2">SONAR2</text>
<text x="222.7" y="142.2">R16</text>
<text x="228.1" y="141">D13</text>
<text x="222.7" y="149.2">R17</text>
<text x="228.1" y="148">D11</text>
</g>
<text font-size="1.6" x="4.3" y="44.5">SWITCH</text>
<g font-size="1.5">
<text x="18" y="36">5V</text>
<text x="24.5" y="52.9">(Note: All 5V and GND terminals are connected together with correct polarity)</text>
<text x="20.7" y="57.2">GND</text>
<text x="44.7" y="135.4" transform="rotate(90 44.7 135.4)">ATMEGA2560</text>
</g>
<g font-size="1.4">
<text x="28.7" y="113.1" transform="rotate(90 28.7 113.1)">www.TheEngineeringProjects.com</text>
<text x="55.6" y="124.3" transform="rotate(90 55.6 124.3)">ON</text>
<text x="57.7" y="124" transform="rotate(90 57.7 124)">ON</text>
<text x="66" y="120.8" transform="rotate(90 66 120.8)">ON</text>
<text x="55.5" y="143.3" transform="rotate(90 55.5 143.3)">PWM</text>
<text x="33.6" y="146" transform="rotate(90 33.6 146)">ANALOG IN</text>
<text x="41.4" y="160.1" transform="rotate(90 41.4 160.1)">Reset BTN</text>
<text x="55.5" y="156.4" transform="rotate(90 55.5 156.4)">COMUNICATION</text>
<text x="46.8" y="170.9">DIGITAL</text>
</g>
<text font-size="1.3" x="42.5" y="137" transform="rotate(90 42.5 137)">16AU 1126</text>
<g font-size="1.2">
<text x="198.9" y="16.6" transform="rotate(90 198.9 16.6)">TestPin</text>
<text x="5.6" y="23.7">220R</text>
<text x="199.3" y="22.1" transform="rotate(90 199.3 22.1)">www.TheEngineeringProjects.com</text>
<text x="9.6" y="29">LED</text>
<text x="22.5" y="35.6">7805</text>
<text x="187.5" y="30">+5V</text>
<text x="187.5" y="33.8">Gnd</text>
<text x="187.6" y="31.2">Trigger</text>
<text x="187.6" y="32.5">Echo</text>
<text x="20.6" y="37.2">3</text>
<text x="23.4" y="37.9">VO</text>
<text x="28.7" y="40.9" transform="rotate(-90 28.7 40.9)">GND</text>
<text x="32.1" y="37.9">VI</text>
<text x="35.3" y="37.2">1</text>
<text x="74.2" y="42">VSINE</text>
<text x="22.1" y="47.6">100uF</text>
<text x="28" y="43.7" transform="rotate(-90 28 43.7)">2</text>
<text x="39" y="47.6">1000uF</text>
<text x="198.9" y="46.2" transform="rotate(90 198.9 46.2)">TestPin</text>
<text x="205.8" y="43.4">220R</text>
<text x="211.2" y="44.6">LED-RED</text>
<text x="46.7" y="49.9">BRIDGE</text>
<text x="52.2" y="51.3">TRAN-2P2S</text>
<text x="187.3" y="49.4">ULTRASONIC SENSOR</text>
<text x="199.3" y="51.7" transform="rotate(90 199.3 51.7)">www.TheEngineeringProjects.com</text>
<text x="205.8" y="50.5">220R</text>
<text x="208.3" y="51.6">LED-YELLOW</text>
<text x="122.6" y="56.1">220R</text>
<text x="129.4" y="57.2">LED-RED</text>
<text x="187.5" y="59.6">+5V</text>
<text x="205.8" y="57.5">220R</text>
<text x="211.2" y="58.7">LED-GREEN</text>
<text x="50.7" y="61">I2C-20X4</text>
<text x="122.6" y="63.2">220R</text>
<text x="126.6" y="64.3">LED-YELLOW</text>
<text x="187.5" y="63.4">Gnd</text>
<text x="187.6" y="60.9">Trigger</text>
<text x="187.6" y="62.1">Echo</text>
<text x="122.6" y="70.2">220R</text>
<text x="129.4" y="71.3">LED-GREEN</text>
<text x="105.8" y="77.9">ULTRASONIC SENSOR</text>
<text x="136.9" y="77.9">ULTRASONIC SENSOR</text>
<text x="77.3" y="81.7" transform="rotate(-90 77.3 81.7)">4</text>
<text x="78" y="79" transform="rotate(-90 78 79)">SCL</text>
<text x="78.7" y="81.7" transform="rotate(-90 78.7 81.7)">3</text>
<text x="79.4" y="79" transform="rotate(-90 79.4 79)">SDA</text>
<text x="80.1" y="81.7" transform="rotate(-90 80.1 81.7)">2</text>
<text x="80.8" y="79" transform="rotate(-90 80.8 79)">VDD</text>
<text x="81.6" y="81.7" transform="rotate(-90 81.6 81.7)">1</text>
<text x="82.3" y="79" transform="rotate(-90 82.3 79)">VSS</text>
<text x="106.1" y="81.2">TestPin</text>
<text x="111.6" y="80.7">www.TheEngineeringProjects.com</text>
<text x="137.1" y="81.2">TestPin</text>
<text x="142.6" y="80.7">www.TheEngineeringProjects.com</text>
<text x="187.3" y="79">ULTRASONIC SENSOR</text>
<text x="232.2" y="79.7" transform="rotate(90 232.2 79.7)">Gnd</text>
<text x="233.4" y="79.7" transform="rotate(90 233.4 79.7)">Echo</text>
<text x="234.7" y="79.7" transform="rotate(90 234.7 79.7)">Trigger</text>
<text x="236" y="79.6" transform="rotate(90 236 79.6)">+5V</text>
<text x="261.8" y="79.7" transform="rotate(90 261.8 79.7)">Gnd</text>
<text x="263.1" y="79.7" transform="rotate(90 263.1 79.7)">Echo</text>
<text x="264.3" y="79.7" transform="rotate(90 264.3 79.7)">Trigger</text>
<text x="265.6" y="79.6" transform="rotate(90 265.6 79.6)">+5V</text>
<text x="67.6" y="91.4">220R</text>
<text x="119.5" y="92.5" transform="rotate(-90 119.5 92.5)">+5V</text>
<text x="120.7" y="92.4" transform="rotate(-90 120.7 92.4)">Trigger</text>
<text x="122" y="92.4" transform="rotate(-90 122 92.4)">Echo</text>
<text x="123.3" y="92.5" transform="rotate(-90 123.3 92.5)">Gnd</text>
<text x="150.5" y="92.5" transform="rotate(-90 150.5 92.5)">+5V</text>
<text x="151.7" y="92.4" transform="rotate(-90 151.7 92.4)">Trigger</text>
<text x="153" y="92.4" transform="rotate(-90 153 92.4)">Echo</text>
<text x="154.3" y="92.5" transform="rotate(-90 154.3 92.5)">Gnd</text>
<text x="219.8" y="95.7">ULTRASONIC SENSOR</text>
<text x="243.8" y="91.4" transform="rotate(-180 243.8 91.4)">www.TheEngineeringProjects.com</text>
<text x="249.3" y="91" transform="rotate(-180 249.3 91)">TestPin</text>
<text x="249.3" y="95.7">ULTRASONIC SENSOR</text>
<text x="273.4" y="91.4" transform="rotate(-180 273.4 91.4)">www.TheEngineeringProjects.com</text>
<text x="278.9" y="91" transform="rotate(-180 278.9 91)">TestPin</text>
<text x="20.6" y="99.2">ARDUINO MEGA 2560</text>
<text x="249.5" y="101.2">220R</text>
<text x="254.8" y="102.4">LED-RED</text>
<text x="186.1" y="110.2">ULTRASONIC SENSOR</text>
<text x="249.5" y="108.3">220R</text>
<text x="252.1" y="109.4">LED-YELLOW</text>
<text x="249.5" y="115.3">220R</text>
<text x="253.4" y="116.5">LED-GREEN</text>
<text x="198.9" y="125.6" transform="rotate(-180 198.9 125.6)">Echo</text>
<text x="198.9" y="124.3" transform="rotate(-180 198.9 124.3)">Gnd</text>
<text x="198.9" y="126.8" transform="rotate(-180 198.9 126.8)">Trigger</text>
<text x="198.9" y="128.1" transform="rotate(-180 198.9 128.1)">+5V</text>
<text x="20" y="133.5">RESET</text>
<text x="20" y="136.3">VCC</text>
<text x="20" y="137.7">GND</text>
<text x="56.3" y="137">PB7/OC0A/OC1C/PCINT7</text>
<text x="66.9" y="134.2">AREF</text>
<text x="72.1" y="137.7">12</text>
<text x="72.1" y="136.3">13</text>
<text x="187.1" y="135.9" transform="rotate(-90 187.1 135.9)">www.TheEngineeringProjects.com</text>
<text x="222.7" y="137.9">220R</text>
<text x="16.4" y="142.7">A2</text>
<text x="16.4" y="141.3">A1</text>
<text x="16.4" y="139.8">A0</text>
<text x="20" y="143.3">PF2/ADC2</text>
<text x="20" y="141.9">PF1/ADC1</text>
<text x="20" y="140.5">PF0/ADC0</text>
<text x="59.9" y="141.2">PB4/OC2A/PCINT4</text>
<text x="59.9" y="139.8">PB5/OC1A/PCINT5</text>
<text x="59.9" y="138.4">PB6/OC1B/PCINT6</text>
<text x="64.3" y="142.6">PH6/OC2B</text>
<text x="72.1" y="143.3">8</text>
<text x="72.1" y="141.9">9</text>
<text x="72.1" y="140.5">10</text>
<text x="72.1" y="139.1">11</text>
<text x="186.1" y="139.8">ULTRASONIC SENSOR</text>
<text x="187.5" y="141.4" transform="rotate(-90 187.5 141.4)">TestPin</text>
<text x="226.7" y="139">LED-RED</text>
<text x="16.4" y="145.5">A7</text>
<text x="16.4" y="146.9">A6</text>
<text x="16.4" y="148.3">A5</text>
<text x="16.4" y="149.7">A4</text>
<text x="16.4" y="144.1">A3</text>
<text x="20" y="146.1">PF7/ADC7/TDI</text>
<text x="20" y="147.6">PF6/ADC6/TDO</text>
<text x="20" y="149">PF5/ADC5/TMS</text>
<text x="20" y="144.7">PF3/ADC3</text>
<text x="61.4" y="149.7">PE3/OC3A/AIN1</text>
<text x="64.2" y="144">PH5/OC4C</text>
<text x="64.3" y="148.3">PH3/OC4A</text>
<text x="64.3" y="146.9">PH4/OC4B</text>
<text x="72.1" y="149">5</text>
<text x="72.1" y="147.6">6</text>
<text x="72.1" y="146.2">7</text>
<text x="222.7" y="144.9">220R</text>
<text x="223.9" y="146">LED-YELLOW</text>
<text x="15.8" y="155.4">A10</text>
<text x="16.4" y="153.9">A9</text>
<text x="16.4" y="152.5">A8</text>
<text x="20" y="154.6">PK1/ADC9/PCINT17</text>
<text x="20" y="153.2">PK0/ADC8/PCINT16</text>
<text x="20" y="150.4">PF4/ADC4/TCK</text>
<text x="59.1" y="155.3">TX0 PE1/TXD0/PDO</text>
<text x="61.4" y="152.5">PE5/OC3C/INT5</text>
<text x="61.5" y="153.9">PE4/OC3B/INT4</text>
<text x="64.2" y="151.1">PG5/OC0B</text>
<text x="72.1" y="154.6">1</text>
<text x="72.1" y="153.2">2</text>
<text x="72.1" y="151.8">3</text>
<text x="72.1" y="150.4">4</text>
<text x="198.9" y="155.2" transform="rotate(-180 198.9 155.2)">Echo</text>
<text x="198.9" y="153.9" transform="rotate(-180 198.9 153.9)">Gnd</text>
<text x="222.7" y="152">220R</text>
<text x="225.3" y="153.1">LED-GREEN</text>
<text x="15.8" y="161">A14</text>
<text x="15.8" y="159.6">A13</text>
<text x="15.8" y="158.2">A12</text>
<text x="15.8" y="156.8">A11</text>
<text x="20" y="161.7">PK6/ADC14/PCINT22</text>
<text x="20" y="160.2">PK5/ADC13/PCINT21</text>
<text x="20" y="158.8">PK4/ADC12/PCINT20</text>
<text x="20" y="157.4">PK3/ADC11/PCINT19</text>
<text x="20" y="156">PK2/ADC10/PCINT18</text>
<text x="57" y="159.6">TX3 PJ1/TXD3/PCINT10</text>
<text x="57.6" y="156.7">RX0PE0/RXD0/PCINT8</text>
<text x="57.6" y="161">RX3PJ0/RXD3/PCINT9</text>
<text x="72.1" y="161.7">16</text>
<text x="72.1" y="160.3">15</text>
<text x="72.1" y="158.9">14</text>
<text x="72.1" y="156">0</text>
<text x="198.9" y="156.5" transform="rotate(-180 198.9 156.5)">Trigger</text>
<text x="198.9" y="157.7" transform="rotate(-180 198.9 157.7)">+5V</text>
<text x="15.8" y="162.4">A15</text>
<text x="20" y="163.1">PK7/ADC15/PCINT23</text>
<text x="59" y="166.6">RX1PD2/RXD1/INT2</text>
<text x="59.1" y="165.2">TX1 PD3/TXD1/INT3</text>
<text x="61.1" y="163.8">RX2</text>
<text x="61.2" y="162.3">TX2</text>
<text x="64.3" y="163.8">PH0/RXD2</text>
<text x="64.4" y="162.3">PH1/TXD2</text>
<text x="72.1" y="167.3">20</text>
<text x="72.1" y="165.9">19</text>
<text x="72.1" y="164.5">18</text>
<text x="72.1" y="163.1">17</text>
<text x="187.1" y="165.6" transform="rotate(-90 187.1 165.6)">www.TheEngineeringProjects.com</text>
<text x="59.6" y="168">SDAPD1/SDA/INT1</text>
<text x="59.7" y="169.4">SCL PD0/SCL/INT0</text>
<text x="72.1" y="168.7">21</text>
<text x="187.5" y="171" transform="rotate(-90 187.5 171)">TestPin</text>
<text x="23.1" y="185.3" transform="rotate(-90 23.1 185.3)">53</text>
<text x="23.7" y="181.9" transform="rotate(-90 23.7 181.9)">PB0/SS/PCINT0</text>
<text x="24.5" y="185.3" transform="rotate(-90 24.5 185.3)">52</text>
<text x="25.1" y="181.9" transform="rotate(-90 25.1 181.9)">PB1/SCK/PCINT1</text>
<text x="25.9" y="185.3" transform="rotate(-90 25.9 185.3)">51</text>
<text x="26.5" y="181.9" transform="rotate(-90 26.5 181.9)">PB2/MOSI/PCINT2</text>
<text x="27.3" y="185.3" transform="rotate(-90 27.3 185.3)">50</text>
<text x="28" y="181.9" transform="rotate(-90 28 181.9)">PB3/MISO/PCINT3</text>
<text x="28.7" y="185.3" transform="rotate(-90 28.7 185.3)">49</text>
<text x="29.4" y="181.9" transform="rotate(-90 29.4 181.9)">PL0/ICP4</text>
<text x="30.1" y="185.3" transform="rotate(-90 30.1 185.3)">48</text>
<text x="30.8" y="181.9" transform="rotate(-90 30.8 181.9)">PL1/ICP5</text>
<text x="31.5" y="185.3" transform="rotate(-90 31.5 185.3)">47</text>
<text x="32.2" y="181.9" transform="rotate(-90 32.2 181.9)">PL2/T5</text>
<text x="32.9" y="185.3" transform="rotate(-90 32.9 185.3)">46</text>
<text x="33.6" y="181.9" transform="rotate(-90 33.6 181.9)">PL3/OC5A</text>
<text x="34.3" y="185.3" transform="rotate(-90 34.3 185.3)">45</text>
<text x="35" y="181.9" transform="rotate(-90 35 181.9)">PL4/OC5B</text>
<text x="35.7" y="185.3" transform="rotate(-90 35.7 185.3)">44</text>
<text x="36.4" y="181.9" transform="rotate(-90 36.4 181.9)">PL5/OC5C</text>
<text x="37.2" y="185.3" transform="rotate(-90 37.2 185.3)">43</text>
<text x="37.8" y="181.9" transform="rotate(-90 37.8 181.9)">PL6</text>
<text x="38.6" y="185.3" transform="rotate(-90 38.6 185.3)">42</text>
<text x="39.2" y="181.9" transform="rotate(-90 39.2 181.9)">PL7</text>
<text x="40" y="185.3" transform="rotate(-90 40 185.3)">41</text>
<text x="40.6" y="181.9" transform="rotate(-90 40.6 181.9)">PG0/WR</text>
<text x="41.4" y="185.3" transform="rotate(-90 41.4 185.3)">40</text>
<text x="42.1" y="181.9" transform="rotate(-90 42.1 181.9)">PG1/RD</text>
<text x="42.8" y="185.3" transform="rotate(-90 42.8 185.3)">39</text>
<text x="43.5" y="181.9" transform="rotate(-90 43.5 181.9)">PG2/ALE</text>
<text x="44.2" y="185.3" transform="rotate(-90 44.2 185.3)">38</text>
<text x="44.9" y="181.9" transform="rotate(-90 44.9 181.9)">PD7/T0</text>
<text x="45.6" y="185.3" transform="rotate(-90 45.6 185.3)">37</text>
<text x="46.3" y="181.9" transform="rotate(-90 46.3 181.9)">PC0/A8</text>
<text x="47" y="185.3" transform="rotate(-90 47 185.3)">36</text>
<text x="47.7" y="181.9" transform="rotate(-90 47.7 181.9)">PC1/A9</text>
<text x="48.4" y="185.3" transform="rotate(-90 48.4 185.3)">35</text>
<text x="49.1" y="181.9" transform="rotate(-90 49.1 181.9)">PC2/A10</text>
<text x="49.8" y="185.3" transform="rotate(-90 49.8 185.3)">34</text>
<text x="50.5" y="181.9" transform="rotate(-90 50.5 181.9)">PC3/A11</text>
<text x="51.3" y="185.3" transform="rotate(-90 51.3 185.3)">33</text>
<text x="51.9" y="181.9" transform="rotate(-90 51.9 181.9)">PC4/A12</text>
<text x="52.7" y="185.3" transform="rotate(-90 52.7 185.3)">32</text>
<text x="53.3" y="181.9" transform="rotate(-90 53.3 181.9)">PC5/A13</text>
<text x="54.1" y="185.3" transform="rotate(-90 54.1 185.3)">31</text>
<text x="54.7" y="181.9" transform="rotate(-90 54.7 181.9)">PC6/A14</text>
<text x="55.5" y="185.3" transform="rotate(-90 55.5 185.3)">30</text>
<text x="56.2" y="181.9" transform="rotate(-90 56.2 181.9)">PC7/A15</text>
<text x="56.9" y="185.3" transform="rotate(-90 56.9 185.3)">29</text>
<text x="57.6" y="181.9" transform="rotate(-90 57.6 181.9)">PA7/AD7</text>
<text x="58.3" y="185.3" transform="rotate(-90 58.3 185.3)">28</text>
<text x="59" y="181.9" transform="rotate(-90 59 181.9)">PA6/AD6</text>
<text x="59.7" y="185.3" transform="rotate(-90 59.7 185.3)">27</text>
<text x="60.4" y="181.9" transform="rotate(-90 60.4 181.9)">PA5/AD5</text>
<text x="61.1" y="185.3" transform="rotate(-90 61.1 185.3)">26</text>
<text x="61.8" y="181.9" transform="rotate(-90 61.8 181.9)">PA4/AD4</text>
<text x="62.5" y="185.3" transform="rotate(-90 62.5 185.3)">25</text>
<text x="63.2" y="181.9" transform="rotate(-90 63.2 181.9)">PA3/AD3</text>
<text x="63.9" y="185.3" transform="rotate(-90 63.9 185.3)">24</text>
<text x="64.6" y="181.9" transform="rotate(-90 64.6 181.9)">PA2/AD2</text>
<text x="65.4" y="185.3" transform="rotate(-90 65.4 185.3)">23</text>
<text x="66" y="181.9" transform="rotate(-90 66 181.9)">PA1/AD1</text>
<text x="66.8" y="185.3" transform="rotate(-90 66.8 185.3)">22</text>
<text x="67.4" y="181.9" transform="rotate(-90 67.4 181.9)">PA0/AD0</text>
</g>
</svg>
